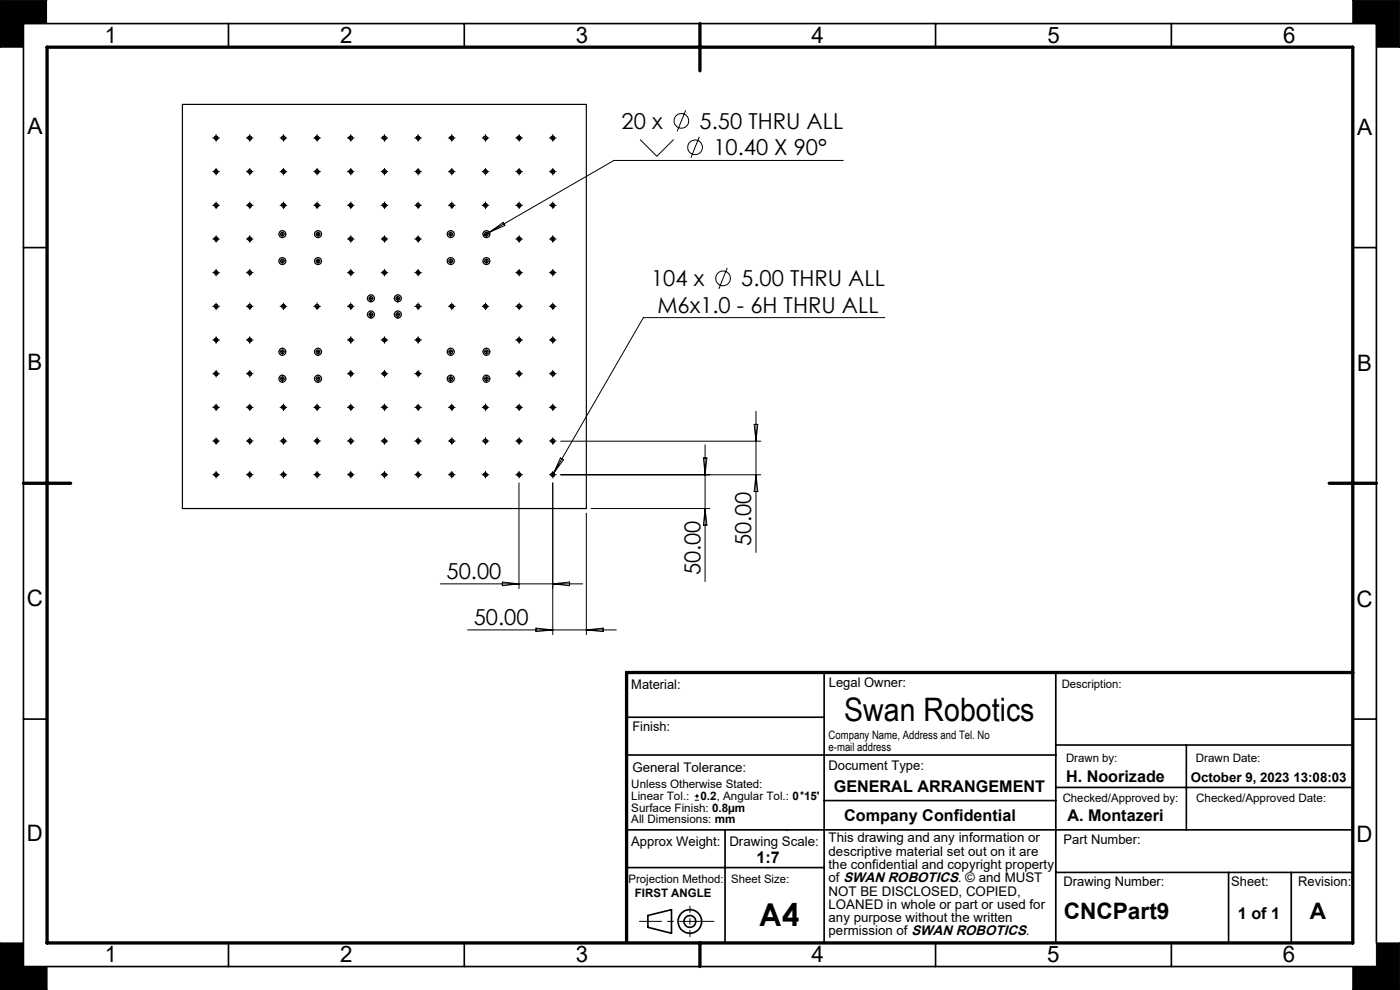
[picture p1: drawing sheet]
<svg xmlns="http://www.w3.org/2000/svg" width="297mm" height="210mm" viewBox="0 0 297 210" stroke-linecap="round" stroke-linejoin="round" font-family="sans-serif">
<g fill="none" stroke="#000" stroke-width=".25">
<path d="M38.7 22.1h85.7v85.8h-85.7z"/>
<circle cx="45.8" cy="36.4" r=".35"/>
<circle cx="45.8" cy="29.3" r=".35"/>
<circle cx="53" cy="36.4" r=".36"/>
<circle cx="53" cy="29.3" r=".36"/>
<circle cx="60.1" cy="36.4" r=".35"/>
<circle cx="60.1" cy="29.3" r=".35"/>
<circle cx="67.3" cy="36.4" r=".36"/>
<circle cx="67.3" cy="29.3" r=".36"/>
<circle cx="74.4" cy="36.4" r=".35"/>
<circle cx="74.4" cy="29.3" r=".35"/>
<circle cx="81.5" cy="36.4" r=".36"/>
<circle cx="81.5" cy="29.3" r=".36"/>
<circle cx="88.7" cy="36.4" r=".35"/>
<circle cx="88.7" cy="29.3" r=".35"/>
<circle cx="95.8" cy="36.4" r=".36"/>
<circle cx="95.8" cy="29.3" r=".36"/>
<circle cx="103" cy="36.4" r=".35"/>
<circle cx="103" cy="29.3" r=".35"/>
<circle cx="110.1" cy="36.4" r=".36"/>
<circle cx="110.1" cy="29.3" r=".36"/>
<circle cx="117.3" cy="36.4" r=".35"/>
<circle cx="117.3" cy="29.3" r=".35"/>
<circle cx="45.8" cy="50.7" r=".35"/>
<circle cx="45.8" cy="57.8" r=".35"/>
<circle cx="45.8" cy="43.6" r=".35"/>
<circle cx="53" cy="50.7" r=".36"/>
<circle cx="53" cy="57.8" r=".36"/>
<circle cx="53" cy="43.6" r=".36"/>
<circle cx="59.9" cy="55.4" r=".74"/>
<circle cx="59.9" cy="49.7" r=".74"/>
<circle cx="59.9" cy="49.7" r=".4"/>
<circle cx="59.9" cy="55.4" r=".4"/>
<circle cx="60.1" cy="43.6" r=".35"/>
<circle cx="67.3" cy="43.6" r=".36"/>
<circle cx="67.5" cy="49.7" r=".39"/>
<circle cx="67.5" cy="55.4" r=".39"/>
<circle cx="67.5" cy="55.4" r=".75"/>
<circle cx="67.5" cy="49.7" r=".75"/>
<circle cx="74.4" cy="50.7" r=".35"/>
<circle cx="74.4" cy="57.8" r=".35"/>
<circle cx="74.4" cy="43.6" r=".35"/>
<circle cx="81.5" cy="50.7" r=".36"/>
<circle cx="81.5" cy="57.8" r=".36"/>
<circle cx="81.5" cy="43.6" r=".36"/>
<circle cx="88.7" cy="50.7" r=".35"/>
<circle cx="88.7" cy="57.8" r=".35"/>
<circle cx="88.7" cy="43.6" r=".35"/>
<circle cx="95.6" cy="49.7" r=".4"/>
<circle cx="95.6" cy="55.4" r=".4"/>
<circle cx="95.6" cy="55.4" r=".75"/>
<circle cx="95.6" cy="49.7" r=".75"/>
<circle cx="95.8" cy="43.6" r=".36"/>
<circle cx="103" cy="43.6" r=".35"/>
<circle cx="103.2" cy="49.7" r=".74"/>
<circle cx="103.2" cy="55.4" r=".74"/>
<circle cx="103.2" cy="49.7" r=".4"/>
<circle cx="103.2" cy="55.4" r=".4"/>
<circle cx="110.1" cy="50.7" r=".36"/>
<circle cx="110.1" cy="57.8" r=".36"/>
<circle cx="110.1" cy="43.6" r=".36"/>
<circle cx="117.3" cy="50.7" r=".35"/>
<circle cx="117.3" cy="57.8" r=".35"/>
<circle cx="117.3" cy="43.6" r=".35"/>
<circle cx="45.8" cy="79.3" r=".35"/>
<circle cx="45.8" cy="72.1" r=".35"/>
<circle cx="45.8" cy="65" r=".35"/>
<circle cx="53" cy="79.3" r=".36"/>
<circle cx="53" cy="72.1" r=".36"/>
<circle cx="53" cy="65" r=".36"/>
<circle cx="59.9" cy="74.6" r=".74"/>
<circle cx="59.9" cy="74.6" r=".4"/>
<circle cx="60.1" cy="65" r=".35"/>
<circle cx="67.3" cy="65" r=".36"/>
<circle cx="67.5" cy="74.6" r=".75"/>
<circle cx="67.5" cy="74.6" r=".39"/>
<circle cx="74.4" cy="79.3" r=".35"/>
<circle cx="74.4" cy="72.1" r=".35"/>
<circle cx="74.4" cy="65" r=".35"/>
<circle cx="78.7" cy="63.3" r=".39"/>
<circle cx="78.7" cy="63.3" r=".74"/>
<circle cx="78.7" cy="66.7" r=".74"/>
<circle cx="78.7" cy="66.7" r=".38"/>
<circle cx="81.5" cy="79.3" r=".36"/>
<circle cx="81.5" cy="72.1" r=".36"/>
<circle cx="84.4" cy="63.3" r=".39"/>
<circle cx="84.4" cy="63.3" r=".74"/>
<circle cx="84.4" cy="66.7" r=".74"/>
<circle cx="84.4" cy="66.7" r=".38"/>
<circle cx="88.7" cy="79.3" r=".35"/>
<circle cx="88.7" cy="72.1" r=".35"/>
<circle cx="88.7" cy="65" r=".35"/>
<circle cx="95.6" cy="74.6" r=".4"/>
<circle cx="95.6" cy="74.6" r=".75"/>
<circle cx="95.8" cy="65" r=".36"/>
<circle cx="103" cy="65" r=".35"/>
<circle cx="103.2" cy="74.6" r=".74"/>
<circle cx="103.2" cy="74.6" r=".4"/>
<circle cx="110.1" cy="79.3" r=".36"/>
<circle cx="110.1" cy="72.1" r=".36"/>
<circle cx="110.1" cy="65" r=".36"/>
<circle cx="117.3" cy="79.3" r=".35"/>
<circle cx="117.3" cy="72.1" r=".35"/>
<circle cx="117.3" cy="65" r=".35"/>
<circle cx="45.8" cy="93.6" r=".36"/>
<circle cx="45.8" cy="86.4" r=".35"/>
<circle cx="53" cy="93.6" r=".37"/>
<circle cx="53" cy="86.4" r=".36"/>
<circle cx="59.9" cy="80.3" r=".73"/>
<circle cx="59.9" cy="80.3" r=".4"/>
<circle cx="60.1" cy="93.6" r=".36"/>
<circle cx="60.1" cy="86.4" r=".35"/>
<circle cx="67.2" cy="93.6" r=".37"/>
<circle cx="67.3" cy="86.4" r=".36"/>
<circle cx="67.5" cy="80.3" r=".74"/>
<circle cx="67.5" cy="80.4" r=".39"/>
<circle cx="74.4" cy="93.6" r=".36"/>
<circle cx="74.4" cy="86.4" r=".35"/>
<circle cx="81.5" cy="93.6" r=".37"/>
<circle cx="81.5" cy="86.4" r=".36"/>
<circle cx="88.7" cy="93.6" r=".36"/>
<circle cx="88.7" cy="86.4" r=".35"/>
<circle cx="95.6" cy="80.3" r=".4"/>
<circle cx="95.6" cy="80.3" r=".74"/>
<circle cx="95.8" cy="93.6" r=".37"/>
<circle cx="95.8" cy="86.4" r=".36"/>
<circle cx="103" cy="93.6" r=".36"/>
<circle cx="103" cy="86.4" r=".35"/>
<circle cx="103.2" cy="80.3" r=".73"/>
<circle cx="103.2" cy="80.3" r=".4"/>
<circle cx="110.1" cy="93.6" r=".37"/>
<circle cx="110.1" cy="86.4" r=".36"/>
<circle cx="117.2" cy="93.6" r=".36"/>
<circle cx="117.3" cy="86.4" r=".35"/>
<circle cx="45.8" cy="100.7" r=".35"/>
<circle cx="53" cy="100.7" r=".36"/>
<circle cx="60.1" cy="100.7" r=".35"/>
<circle cx="67.3" cy="100.7" r=".36"/>
<circle cx="74.4" cy="100.7" r=".35"/>
<circle cx="81.5" cy="100.7" r=".36"/>
<circle cx="88.7" cy="100.7" r=".35"/>
<circle cx="95.8" cy="100.7" r=".36"/>
<circle cx="103" cy="100.7" r=".35"/>
<circle cx="110.1" cy="100.7" r=".36"/>
<circle cx="117.3" cy="100.7" r=".35"/>
</g>
<g fill="none" stroke="#000" stroke-width=".35">
<path d="M48.5 5v5M98.5 5v5M198.5 5v5M248.5 5v5M5 52.5h5M287 52.5h5M5 152.5h5M132.9 152.1h41.9M174.8 142.7v57.3M224 142.7v57M224 158h63M251.7 158v18"/>
<path d="M287 152.5h5M132.9 160.2h91.1M132.9 176h154.1M153.8 176v24M174.8 169.8h49.2M224 167h63M132.9 184h41.9M137.4 194.2l5.1-1.2v5l-5.1-1.3zM224 185.1h63M260.6 185.1v14.9M273.9 185.1v14.9M48.5 200v5"/>
<path d="M98.5 200v5M198.5 200v5M248.5 200v5M292 200v-195h-287v200h287"/>
<circle cx="146.3" cy="195.5" r="2.5"/>
<circle cx="146.4" cy="195.5" r="1.23"/>
</g>
<path d="M151.5 195.4h-15.9" fill="none" stroke="#000" stroke-width=".21" stroke-dasharray="15.2 1.3 1.3 1.3" stroke-dashoffset="7.9"/>
<path d="M146.4 192.2v6.5" fill="none" stroke="#000" stroke-width=".21" stroke-dasharray="15.2 1.3 1.3 1.3" stroke-dashoffset="13.9"/>
<g fill="none" stroke="#000" stroke-width=".21">
<path d="M10 0h-10v10h5v-5h5M287 0h10v10h-5v-5h-5zM45.4 36.5a.44 .44 0 0 1 .4-.5 .44 .44 0 0 1 .5 .5 .44 .44 0 0 1-.6 .4M45.4 29.4a.43 .43 0 0 1 .4-.6 .43 .43 0 0 1 .5 .5 .43 .43 0 0 1-.6 .4M45.5 36.4h.7M45.5 29.3h.7M45.8 28.9v.7M45.8 36.1v.7M52.6 36.5a.43 .43 0 0 1 .4-.5 .43 .43 0 0 1 .4 .5 .43 .43 0 0 1-.6 .4M52.6 29.4a.42 .42 0 0 1 .4-.5 .42 .42 0 0 1 .4 .5 .42 .42 0 0 1-.6 .3M52.6 36.4h.7M52.6 29.3h.7"/>
<path d="M53 28.9v.7M53 36.1v.7M59.7 36.5a.44 .44 0 0 1 .4-.5 .44 .44 0 0 1 .5 .5 .44 .44 0 0 1-.6 .4M59.7 29.4a.43 .43 0 0 1 .4-.6 .43 .43 0 0 1 .4 .5 .43 .43 0 0 1-.5 .4M59.8 36.4h.7M59.8 29.3h.7M60.1 28.9v.7M60.1 36.1v.7M66.9 36.5a.43 .43 0 0 1 .4-.5 .43 .43 0 0 1 .4 .5 .43 .43 0 0 1-.6 .4M66.9 29.4a.42 .42 0 0 1 .4-.5 .42 .42 0 0 1 .4 .5 .42 .42 0 0 1-.6 .3M66.9 36.4h.7M66.9 29.3h.7"/>
<path d="M67.2 28.9v.7M67.2 36.1v.7M74 36.5a.44 .44 0 0 1 .4-.5 .44 .44 0 0 1 .4 .5 .44 .44 0 0 1-.5 .4M74 29.4a.43 .43 0 0 1 .4-.6 .43 .43 0 0 1 .4 .5 .43 .43 0 0 1-.5 .4M74 36.4h.8M74 29.3h.8M74.4 28.9v.7M74.4 36.1v.7M81.1 36.5a.43 .43 0 0 1 .4-.5 .43 .43 0 0 1 .5 .5 .43 .43 0 0 1-.6 .4M81.1 29.4a.42 .42 0 0 1 .4-.5 .42 .42 0 0 1 .5 .5 .42 .42 0 0 1-.6 .3M81.2 36.4h.7M81.2 29.3h.7"/>
<path d="M81.5 28.9v.7M81.5 36.1v.7M88.3 36.5a.43 .43 0 0 1 .3-.5 .43 .43 0 0 1 .5 .5 .43 .43 0 0 1-.5 .4M88.3 29.4a.42 .42 0 0 1 .3-.5 .42 .42 0 0 1 .5 .4 .42 .42 0 0 1-.5 .4M88.3 36.4h.7M88.3 29.3h.7M88.7 28.9v.7M88.7 36.1v.7M95.4 36.5a.43 .43 0 0 1 .4-.5 .43 .43 0 0 1 .5 .5 .43 .43 0 0 1-.6 .4M95.4 29.4a.42 .42 0 0 1 .4-.5 .42 .42 0 0 1 .5 .5 .42 .42 0 0 1-.6 .3M95.5 36.4h.7M95.5 29.3h.7"/>
<path d="M95.8 28.9v.7M95.8 36.1v.7M102.6 36.5a.43 .43 0 0 1 .3-.5 .43 .43 0 0 1 .5 .5 .43 .43 0 0 1-.5 .4M102.6 29.4a.42 .42 0 0 1 .3-.5 .42 .42 0 0 1 .5 .4 .42 .42 0 0 1-.5 .4M102.6 36.4h.7M102.6 29.3h.7M103 28.9v.7M103 36.1v.7M109.7 36.5a.43 .43 0 0 1 .4-.5 .43 .43 0 0 1 .5 .5 .43 .43 0 0 1-.6 .4M109.7 29.4a.42 .42 0 0 1 .4-.5 .42 .42 0 0 1 .4 .5 .42 .42 0 0 1-.5 .3M109.7 36.4h.8M109.7 29.3h.8"/>
<path d="M110.1 28.9v.7M110.1 36.1v.7M116.8 36.5a.43 .43 0 0 1 .4-.5 .43 .43 0 0 1 .5 .5 .43 .43 0 0 1-.5 .4M116.8 29.4a.42 .42 0 0 1 .4-.5 .42 .42 0 0 1 .5 .4 .42 .42 0 0 1-.5 .4M116.9 36.4h.7M116.9 29.3h.7M117.3 28.9v.7M117.3 36.1v.7M135.8 29.6l3.5 3.6 3.6-3.6M145.5 23.4l-1.8 4.5M148.3 29l-1.7 4.5M178.9 34h-48.7l-26.4 15.3"/>
<path d="M45.4 58a.43 .43 0 0 1 .4-.6 .43 .43 0 0 1 .5 .5 .43 .43 0 0 1-.6 .4M45.4 50.8a.44 .44 0 0 1 .4-.5 .44 .44 0 0 1 .5 .5 .44 .44 0 0 1-.6 .3M45.4 43.7a.43 .43 0 0 1 .4-.6 .43 .43 0 0 1 .5 .5 .43 .43 0 0 1-.6 .4M45.5 57.8h.7M45.5 50.7h.7M45.5 43.6h.7M45.8 43.2v.7M45.8 50.4v.7M45.8 57.5v.7M52.6 58a.42 .42 0 0 1 .4-.6 .42 .42 0 0 1 .4 .5 .42 .42 0 0 1-.6 .4M52.6 50.8a.43 .43 0 0 1 .4-.5 .43 .43 0 0 1 .4 .5 .43 .43 0 0 1-.6 .3M52.6 43.7a.42 .42 0 0 1 .4-.5 .42 .42 0 0 1 .4 .4 .42 .42 0 0 1-.6 .4"/>
<path d="M52.6 57.8h.7M52.6 50.7h.7M52.6 43.6h.7M53 43.2v.7M53 50.4v.7M53 57.5v.7M59.5 49.7h.8M59.5 55.4h.8M59.7 43.7a.43 .43 0 0 1 .4-.6 .43 .43 0 0 1 .4 .5 .43 .43 0 0 1-.5 .4M59.8 43.6h.7M59.9 49.3v.7M59.9 55v.7"/>
<path d="M60.1 43.2v.7M66.9 43.7a.42 .42 0 0 1 .4-.5 .42 .42 0 0 1 .4 .4 .42 .42 0 0 1-.6 .4M66.9 43.6h.7M67.1 49.7h.7M67.1 55.4h.7M67.2 43.2v.7M67.5 49.3v.7M67.5 55v.7M74 58a.43 .43 0 0 1 .4-.6 .43 .43 0 0 1 .4 .5 .43 .43 0 0 1-.5 .4M74 50.8a.44 .44 0 0 1 .4-.5 .44 .44 0 0 1 .4 .5 .44 .44 0 0 1-.5 .3M74 43.7a.43 .43 0 0 1 .4-.6 .43 .43 0 0 1 .4 .5 .43 .43 0 0 1-.5 .4M74 57.8h.8"/>
<path d="M74 50.7h.8M74 43.6h.8M74.4 43.2v.7M74.4 50.4v.7M74.4 57.5v.7M81.1 58a.42 .42 0 0 1 .4-.6 .42 .42 0 0 1 .5 .5 .42 .42 0 0 1-.6 .4M81.1 50.8a.43 .43 0 0 1 .4-.5 .43 .43 0 0 1 .5 .5 .43 .43 0 0 1-.6 .3M81.1 43.7a.42 .42 0 0 1 .4-.5 .42 .42 0 0 1 .5 .4 .42 .42 0 0 1-.6 .4M81.2 57.8h.7M81.2 50.7h.7M81.2 43.6h.7M81.5 43.2v.7"/>
<path d="M81.5 50.4v.7M81.5 57.5v.7M88.3 58a.42 .42 0 0 1 .3-.6 .42 .42 0 0 1 .5 .5 .42 .42 0 0 1-.5 .4M88.3 50.8a.43 .43 0 0 1 .3-.5 .43 .43 0 0 1 .5 .5 .43 .43 0 0 1-.5 .3M88.3 43.7a.42 .42 0 0 1 .3-.5 .42 .42 0 0 1 .5 .4 .42 .42 0 0 1-.5 .4M88.3 57.8h.7M88.3 50.7h.7M88.3 43.6h.7M88.7 43.2v.7M88.7 50.4v.7M88.7 57.5v.7M95.2 49.7h.8"/>
<path d="M95.2 55.4h.8M95.4 43.7a.42 .42 0 0 1 .4-.5 .42 .42 0 0 1 .5 .4 .42 .42 0 0 1-.6 .4M95.5 43.6h.7M95.6 49.3v.7M95.6 55v.7M95.8 43.2v.7M102.6 43.7a.42 .42 0 0 1 .3-.5 .42 .42 0 0 1 .5 .4 .42 .42 0 0 1-.5 .4M102.6 43.6h.7M102.8 49.7h.7M102.8 55.4h.7M103 43.2v.7M103.2 49.3v.7"/>
<path d="M103.2 55v.7M103.8 49.3l-1.2 .8M103.8 49.3l2.9-2.1 .4 .6zM109.7 58a.42 .42 0 0 1 .4-.6 .42 .42 0 0 1 .4 .5 .42 .42 0 0 1-.5 .4M109.7 50.8a.43 .43 0 0 1 .4-.5 .43 .43 0 0 1 .5 .5 .43 .43 0 0 1-.6 .3M109.7 43.7a.42 .42 0 0 1 .4-.5 .42 .42 0 0 1 .4 .4 .42 .42 0 0 1-.5 .4M109.7 57.8h.8M109.7 50.7h.8M109.7 43.6h.8M110.1 43.2v.7M110.1 50.4v.7M110.1 57.5v.7"/>
<path d="M116.8 58a.42 .42 0 0 1 .4-.6 .42 .42 0 0 1 .5 .5 .42 .42 0 0 1-.5 .4M116.8 50.8a.43 .43 0 0 1 .4-.5 .43 .43 0 0 1 .5 .5 .43 .43 0 0 1-.5 .3M116.8 43.7a.42 .42 0 0 1 .4-.5 .42 .42 0 0 1 .5 .4 .42 .42 0 0 1-.5 .4M116.9 57.8h.7M116.9 50.7h.7M116.9 43.6h.7M117.3 43.2v.7M117.3 50.4v.7M117.3 57.5v.7M154.3 56.8l-1.8 4.5M45.4 79.4a.43 .43 0 0 1 .3-.6 .43 .43 0 0 1 .5 .5 .43 .43 0 0 1-.5 .4M45.4 72.2a.43 .43 0 0 1 .4-.5 .43 .43 0 0 1 .5 .5 .43 .43 0 0 1-.6 .4"/>
<path d="M45.4 65.1a.43 .43 0 0 1 .3-.6 .43 .43 0 0 1 .5 .5 .43 .43 0 0 1-.5 .4M45.5 79.3h.7M45.5 72.1h.7M45.5 65h.7M45.8 64.7v.7M45.8 71.8v.7M45.8 78.9v.7M52.6 79.4a.42 .42 0 0 1 .3-.5 .42 .42 0 0 1 .5 .4 .42 .42 0 0 1-.6 .4M52.6 72.2a.42 .42 0 0 1 .4-.5 .42 .42 0 0 1 .4 .5 .42 .42 0 0 1-.6 .4M52.6 65.1a.42 .42 0 0 1 .3-.5 .42 .42 0 0 1 .5 .4 .42 .42 0 0 1-.6 .4M52.6 79.3h.7M52.6 72.1h.7"/>
<path d="M52.6 65h.7M53 64.7v.7M53 71.8v.7M53 78.9v.7M59.5 74.6h.8M59.7 65.1a.43 .43 0 0 1 .3-.6 .43 .43 0 0 1 .5 .5 .43 .43 0 0 1-.5 .4M59.8 65h.7M59.9 74.3v.7M59.9 80v.7M60.1 64.7v.7M66.9 65.1a.42 .42 0 0 1 .3-.5 .42 .42 0 0 1 .5 .4 .42 .42 0 0 1-.6 .4M66.9 65h.7"/>
<path d="M67.1 74.6h.7M67.2 64.7v.7M67.5 74.3v.7M67.5 80v.7M74 72.2a.43 .43 0 0 1 .4-.5 .43 .43 0 0 1 .4 .5 .43 .43 0 0 1-.5 .4M74 65.1a.43 .43 0 0 1 .3-.6 .43 .43 0 0 1 .5 .5 .43 .43 0 0 1-.5 .4M74 79.4a.43 .43 0 0 1 .3-.6 .43 .43 0 0 1 .5 .5 .43 .43 0 0 1-.5 .4M74 79.3h.8M74 72.1h.8M74 65h.8M74.4 64.7v.7M74.4 71.8v.7"/>
<path d="M74.4 78.9v.7M78.3 63.3h.8M78.3 66.7h.8M78.7 62.9v.7M78.7 66.3v.8M81.1 72.2a.42 .42 0 0 1 .4-.5 .42 .42 0 0 1 .5 .5 .42 .42 0 0 1-.6 .4M81.1 79.4a.42 .42 0 0 1 .4-.5 .42 .42 0 0 1 .5 .4 .42 .42 0 0 1-.6 .4M81.2 79.3h.7M81.2 72.1h.7M81.5 71.8v.7M81.5 78.9v.7M84 63.3h.8"/>
<path d="M84 66.7h.8M84.4 62.9v.7M84.4 66.3v.8M88.3 79.4a.42 .42 0 0 1 .3-.5 .42 .42 0 0 1 .5 .4 .42 .42 0 0 1-.5 .4M88.3 72.2a.42 .42 0 0 1 .3-.5 .42 .42 0 0 1 .5 .5 .42 .42 0 0 1-.5 .4M88.3 65.1a.42 .42 0 0 1 .3-.5 .42 .42 0 0 1 .5 .4 .42 .42 0 0 1-.5 .4M88.3 79.3h.7M88.3 72.1h.7M88.3 65h.7M88.7 64.7v.7M88.7 71.8v.7M88.7 78.9v.7"/>
<path d="M95.2 74.6h.8M95.4 65.1a.42 .42 0 0 1 .4-.5 .42 .42 0 0 1 .5 .4 .42 .42 0 0 1-.6 .4M95.5 65h.7M95.6 74.3v.7M95.6 80v.7M95.8 64.7v.7M102.6 65.1a.42 .42 0 0 1 .3-.5 .42 .42 0 0 1 .5 .4 .42 .42 0 0 1-.5 .4M102.6 65h.7M102.8 74.6h.7M103 64.7v.7M103.2 74.3v.7M103.2 80v.7"/>
<path d="M109.7 79.4a.42 .42 0 0 1 .4-.5 .42 .42 0 0 1 .4 .4 .42 .42 0 0 1-.5 .4M109.7 72.2a.42 .42 0 0 1 .4-.5 .42 .42 0 0 1 .4 .5 .42 .42 0 0 1-.5 .4M109.7 65.1a.42 .42 0 0 1 .4-.5 .42 .42 0 0 1 .4 .4 .42 .42 0 0 1-.5 .4M109.7 79.3h.8M109.7 72.1h.8M109.7 65h.8M110.1 64.7v.7M110.1 71.8v.7M110.1 78.9v.7M116.8 79.4a.42 .42 0 0 1 .4-.5 .42 .42 0 0 1 .5 .4 .42 .42 0 0 1-.5 .4M116.8 72.2a.42 .42 0 0 1 .4-.5 .42 .42 0 0 1 .5 .5 .42 .42 0 0 1-.5 .4M116.8 65.1a.42 .42 0 0 1 .4-.5 .42 .42 0 0 1 .5 .4 .42 .42 0 0 1-.5 .4"/>
<path d="M116.9 79.3h.7M116.9 72.1h.7M116.9 65h.7M117.3 64.7v.7M117.3 71.8v.7M117.3 78.9v.7M187.7 67.4h-51.2l-19.1 33M45.4 93.7a.43 .43 0 0 1 .3-.6 .43 .43 0 0 1 .5 .5 .43 .43 0 0 1-.5 .4M45.4 86.5a.43 .43 0 0 1 .4-.5 .43 .43 0 0 1 .5 .5 .43 .43 0 0 1-.6 .3M45.5 93.6h.7M45.5 86.4h.7M45.8 86.1v.7"/>
<path d="M45.8 93.2v.7M52.6 93.7a.42 .42 0 0 1 .3-.6 .42 .42 0 0 1 .5 .5 .42 .42 0 0 1-.6 .4M52.6 86.5a.42 .42 0 0 1 .4-.5 .42 .42 0 0 1 .4 .5 .42 .42 0 0 1-.6 .3M52.6 93.6h.7M52.6 86.4h.7M53 86.1v.7M53 93.2v.7M59.5 80.3h.8M59.7 93.7a.43 .43 0 0 1 .3-.6 .43 .43 0 0 1 .5 .5 .43 .43 0 0 1-.5 .4M59.7 86.5a.43 .43 0 0 1 .4-.5 .43 .43 0 0 1 .4 .5 .43 .43 0 0 1-.5 .3M59.8 93.6h.7M59.8 86.4h.7"/>
<path d="M60.1 86.1v.7M60.1 93.2v.7M66.9 93.7a.42 .42 0 0 1 .3-.6 .42 .42 0 0 1 .5 .5 .42 .42 0 0 1-.6 .4M66.9 86.5a.42 .42 0 0 1 .4-.5 .42 .42 0 0 1 .4 .5 .42 .42 0 0 1-.6 .3M66.9 93.6h.7M66.9 86.4h.7M67.1 80.3h.7M67.2 86.1v.7M67.2 93.2v.7M74 93.7a.43 .43 0 0 1 .3-.6 .43 .43 0 0 1 .5 .5 .43 .43 0 0 1-.5 .4M74 86.5a.43 .43 0 0 1 .4-.5 .43 .43 0 0 1 .4 .5 .43 .43 0 0 1-.5 .3M74 93.6h.8"/>
<path d="M74 86.4h.8M74.4 86.1v.7M74.4 93.2v.7M81.1 93.7a.42 .42 0 0 1 .4-.6 .42 .42 0 0 1 .5 .5 .42 .42 0 0 1-.6 .4M81.1 86.5a.42 .42 0 0 1 .4-.5 .42 .42 0 0 1 .5 .5 .42 .42 0 0 1-.6 .3M81.2 93.6h.7M81.2 86.4h.7M81.5 86.1v.7M81.5 93.2v.7M88.3 93.7a.42 .42 0 0 1 .3-.6 .42 .42 0 0 1 .5 .5 .42 .42 0 0 1-.5 .4M88.3 86.5a.42 .42 0 0 1 .3-.5 .42 .42 0 0 1 .5 .5 .42 .42 0 0 1-.5 .3M88.3 93.6h.7"/>
<path d="M88.3 86.4h.7M88.7 86.1v.7M88.7 93.2v.7M95.2 80.3h.8M95.4 93.7a.42 .42 0 0 1 .4-.6 .42 .42 0 0 1 .5 .5 .42 .42 0 0 1-.6 .4M95.4 86.5a.42 .42 0 0 1 .4-.5 .42 .42 0 0 1 .5 .5 .42 .42 0 0 1-.6 .3M95.5 93.6h.7M95.5 86.4h.7M95.8 86.1v.7M95.8 93.2v.7M102.6 93.7a.42 .42 0 0 1 .3-.6 .42 .42 0 0 1 .5 .5 .42 .42 0 0 1-.5 .4M102.6 86.5a.42 .42 0 0 1 .3-.5 .42 .42 0 0 1 .5 .5 .42 .42 0 0 1-.5 .3"/>
<path d="M102.6 93.6h.7M102.6 86.4h.7M102.8 80.3h.7M103 86.1v.7M103 93.2v.7M109.7 93.7a.42 .42 0 0 1 .4-.6 .42 .42 0 0 1 .4 .5 .42 .42 0 0 1-.5 .4M109.7 86.5a.42 .42 0 0 1 .4-.5 .42 .42 0 0 1 .4 .5 .42 .42 0 0 1-.5 .3M109.7 93.6h.8M109.7 86.4h.8M110.1 86.1v.7M110.1 93.2v.7M116.8 93.7a.42 .42 0 0 1 .4-.6 .42 .42 0 0 1 .5 .5 .42 .42 0 0 1-.5 .4"/>
<path d="M116.8 86.5a.42 .42 0 0 1 .4-.5 .42 .42 0 0 1 .5 .5 .42 .42 0 0 1-.5 .3M116.9 93.6h.7M116.9 86.4h.7M117.3 86.1v.7M117.3 93.2v.7M118.9 97.1l.7 .4-2.2 2.9zM119 93.6h42.4M149.2 97.1h.8l-.4 3.6zM149.6 94.4v29M160 90h.8l-.4 3.6zM160.4 87.2v30M45.4 100.8a.44 .44 0 0 1 .4-.5 .44 .44 0 0 1 .5 .4 .44 .44 0 0 1-.6 .4"/>
<path d="M45.5 100.7h.7M45.8 100.4v.7M52.6 100.8a.43 .43 0 0 1 .4-.5 .43 .43 0 0 1 .4 .5 .43 .43 0 0 1-.6 .3M52.6 100.7h.7M53 100.4v.7M59.7 100.8a.44 .44 0 0 1 .4-.5 .44 .44 0 0 1 .5 .4 .44 .44 0 0 1-.6 .4M59.8 100.7h.7M60.1 100.4v.7M66.9 100.8a.43 .43 0 0 1 .4-.5 .43 .43 0 0 1 .4 .5 .43 .43 0 0 1-.6 .3M66.9 100.7h.7M67.2 100.4v.7M74 100.8a.44 .44 0 0 1 .4-.5 .44 .44 0 0 1 .4 .4 .44 .44 0 0 1-.5 .4"/>
<path d="M74 100.7h.8M74.4 100.4v.7M81.1 100.8a.43 .43 0 0 1 .4-.5 .43 .43 0 0 1 .5 .5 .43 .43 0 0 1-.6 .3M81.2 100.7h.7M81.5 100.4v.7M88.3 100.8a.43 .43 0 0 1 .3-.5 .43 .43 0 0 1 .5 .4 .43 .43 0 0 1-.5 .4M88.3 100.7h.7M88.7 100.4v.7M95.4 100.8a.43 .43 0 0 1 .4-.5 .43 .43 0 0 1 .5 .5 .43 .43 0 0 1-.6 .3M95.5 100.7h.7M95.8 100.4v.7M102.6 100.8a.43 .43 0 0 1 .3-.5 .43 .43 0 0 1 .5 .4 .43 .43 0 0 1-.5 .4"/>
<path d="M102.6 100.7h.7M103 100.4v.7M109.7 100.8a.43 .43 0 0 1 .4-.5 .43 .43 0 0 1 .5 .5 .43 .43 0 0 1-.6 .3M109.7 100.7h.8M110.1 102.4v22.4M110.1 100.4v.7M116.8 100.8a.43 .43 0 0 1 .4-.5 .43 .43 0 0 1 .5 .4 .43 .43 0 0 1-.5 .4M116.9 100.7h.7M117.3 102.4v32.2M117.3 100.4v.7M117.4 100.4l-.3 .6M119 100.7h42.4"/>
<path d="M124.4 108.9v25.7M125.4 107.9h25.2M149.6 107.9l.4 3.5h-.8zM160.4 100.7l.4 3.6h-.8zM93.4 123.9h30.2M99.2 133.6h31.5M106.6 123.5l3.5 .4-3.5 .3zM113.7 133.2l3.6 .4-3.6 .4zM117.3 123.9l3.5-.4v.7zM124.4 133.6l3.6-.4v.8zM147.4 169.7h.9M147.4 168.9h.9"/>
<path d="M147.8 168.4v.9M0 200h5v5h5v5h-10zM287 205h5v-5h5v10h-10z"/>
<circle cx="144.6" cy="25.6" r="1.56"/>
<circle cx="147.4" cy="31.3" r="1.56"/>
<circle cx="153.4" cy="59" r="1.55"/>
<circle cx="170.1" cy="168.2" r=".22"/>
</g>
<path d="M10 10h277v190h-277zM148.5 5v10M5 102.5h10M282 102.5h10M287 142.7h-154.1v57M148.5 200v5" fill="none" stroke="#000" stroke-width=".7"/>
<path d="M0 0v10h5v-5h5v-5zM0 200v10h10v-5h-5v-5zM292 200v5h-5v5h10v-10zM287 0v5h5v5h5v-10z" fill-rule="evenodd" fill="#000"/>
<g fill="none" stroke="#000" stroke-width=".21" stroke-dasharray="15.2 1.3 1.3 1.3">
<path d="M45.5 36.4h-.4M45.5 29.3h-.4M45.8 36.1v-.4M45.8 36.8v.3M45.8 28.9v-.3M45.8 29.6v.4M46.2 36.4h.4M46.2 29.3h.4M52.6 36.4h-.3M52.6 29.3h-.3M53 36.1v-.4M53 36.8v.3"/>
<path d="M53 28.9v-.3M53 29.6v.4M53.3 36.4h.4M53.3 29.3h.4M59.8 36.4h-.4M59.8 29.3h-.4M60.1 36.1v-.4M60.1 36.8v.3M60.1 28.9v-.3M60.1 29.6v.4M60.5 36.4h.3M60.5 29.3h.3"/>
<path d="M66.9 36.4h-.3M66.9 29.3h-.3M67.3 36.1v-.4M67.3 36.8v.3M67.3 28.9v-.3M67.3 29.6v.4M67.6 36.4h.4M67.6 29.3h.4M74.1 36.4h-.4M74.1 29.3h-.4M74.4 36.1v-.4M74.4 36.8v.3"/>
<path d="M74.4 28.9v-.3M74.4 29.6v.4M74.8 36.4h.3M74.8 29.3h.3M81.2 36.4h-.4M81.2 29.3h-.4M81.6 36.1v-.4M81.6 36.8v.3M81.6 28.9v-.3M81.6 29.6v.4M81.9 36.4h.4M81.9 29.3h.4"/>
<path d="M88.3 36.4h-.3M88.3 29.3h-.3M88.7 36.1v-.4M88.7 36.8v.3M88.7 28.9v-.3M88.7 29.6v.4M89.1 36.4h.3M89.1 29.3h.3M95.5 36.4h-.4M95.5 29.3h-.4M95.8 36.1v-.4M95.8 36.8v.3"/>
<path d="M95.8 28.9v-.3M95.8 29.6v.4M96.2 36.4h.4M96.2 29.3h.4M102.6 36.4h-.3M102.6 29.3h-.3M103 36.1v-.4M103 36.8v.3M103 28.9v-.3M103 29.6v.4M103.3 36.4h.4M103.3 29.3h.4"/>
<path d="M109.8 36.4h-.4M109.8 29.3h-.4M110.1 36.1v-.4M110.1 36.8v.3M110.1 28.9v-.3M110.1 29.6v.4M110.5 36.4h.3M110.5 29.3h.3M116.9 36.4h-.3M116.9 29.3h-.3M117.3 36.1v-.4M117.3 36.8v.3"/>
<path d="M117.3 28.9v-.3M117.3 29.6v.4M117.6 36.4h.4M117.6 29.3h.4M45.5 57.8h-.4M45.5 50.7h-.4M45.5 43.6h-.4M45.8 57.5v-.4M45.8 58.2v.4M45.8 50.3v-.3M45.8 51.1v.3M45.8 43.2v-.4"/>
<path d="M45.8 43.9v.4M46.2 57.8h.4M46.2 50.7h.4M46.2 43.6h.4M52.6 57.8h-.3M52.6 50.7h-.3M52.6 43.6h-.3M53 57.5v-.4M53 58.2v.4M53 50.3v-.3M53 51.1v.3M53 43.2v-.4"/>
<path d="M53 43.9v.4M53.3 57.8h.4M53.3 50.7h.4M53.3 43.6h.4M59.2 49.6h.1M59.2 55.4h.1M59.8 43.6h-.4M59.9 48.9h.1M59.9 50.4h.1M59.9 54.6h.1M59.9 56.1h.1M60.1 43.2v-.4"/>
<path d="M60.1 43.9v.4M60.5 43.6h.3M60.6 49.6h.1M60.6 55.4h.1M66.8 49.6h-.1M66.8 55.4h-.1M66.9 43.6h-.3M67.3 43.2v-.4M67.3 43.9v.4M67.5 48.9h.1M67.5 50.4h.1M67.5 54.6h.1"/>
<path d="M67.5 56.1h.1M67.6 43.6h.4M68.2 49.6h.1M68.2 55.4h.1M74.1 57.8h-.4M74.1 50.7h-.4M74.1 43.6h-.4M74.4 57.5v-.4M74.4 58.2v.4M74.4 50.3v-.3M74.4 51.1v.3M74.4 43.2v-.4"/>
<path d="M74.4 43.9v.4M74.8 57.8h.3M74.8 50.7h.3M74.8 43.6h.3M81.2 57.8h-.4M81.2 50.7h-.4M81.2 43.6h-.4M81.6 57.5v-.4M81.6 58.2v.4M81.6 50.3v-.3M81.6 51.1v.3M81.6 43.2v-.4"/>
<path d="M81.6 43.9v.4M81.9 57.8h.4M81.9 50.7h.4M81.9 43.6h.4M88.3 57.8h-.3M88.3 50.7h-.3M88.3 43.6h-.3M88.7 57.5v-.4M88.7 58.2v.4M88.7 50.3v-.3M88.7 51.1v.3M88.7 43.2v-.4"/>
<path d="M88.7 43.9v.4M89.1 57.8h.3M89.1 50.7h.3M89.1 43.6h.3M94.9 55.4h.1M94.9 49.6h.1M95.5 43.6h-.4M95.6 54.6h.1M95.6 56.1h.1M95.6 48.9h.1M95.6 50.4h.1M95.8 43.2v-.4"/>
<path d="M95.8 43.9v.4M96.2 43.6h.4M96.3 55.4h.1M96.3 49.6h.1M102.5 55.4h.1M102.5 49.6h.1M102.6 43.6h-.3M103 43.2v-.4M103 43.9v.4M103.2 54.6h.1M103.2 56.1h.1M103.2 48.9h.1"/>
<path d="M103.2 50.4h.1M103.3 43.6h.4M103.9 55.4h.1M103.9 49.6h.1M109.8 57.8h-.4M109.8 50.7h-.4M109.8 43.6h-.4M110.1 57.5v-.4M110.1 58.2v.4M110.1 50.3v-.3M110.1 51.1v.3M110.1 43.2v-.4"/>
<path d="M110.1 43.9v.4M110.5 57.8h.3M110.5 50.7h.3M110.5 43.6h.3M116.9 57.8h-.3M116.9 50.7h-.3M116.9 43.6h-.3M117.3 57.5v-.4M117.3 58.2v.4M117.3 50.3v-.3M117.3 51.1v.3M117.3 43.2v-.4"/>
<path d="M117.3 43.9v.4M117.6 57.8h.4M117.6 50.7h.4M117.6 43.6h.4M45.5 79.3h-.4M45.5 72.1h-.4M45.5 65h-.4M45.8 78.9v-.3M45.8 79.6v.4M45.8 71.8v-.4M45.8 72.5v.3M45.8 64.6v-.3"/>
<path d="M45.8 65.3v.4M46.2 79.3h.4M46.2 72.1h.4M46.2 65h.4M52.6 79.3h-.3M52.6 72.1h-.3M52.6 65h-.3M53 78.9v-.3M53 79.6v.4M53 71.8v-.4M53 72.5v.3M53 64.6v-.3"/>
<path d="M53 65.3v.4M53.3 79.3h.4M53.3 72.1h.4M53.3 65h.4M59.2 74.6h.1M59.8 65h-.4M59.9 79.6h.1M59.9 73.9h.1M59.9 75.3v.1M60.1 64.6v-.3M60.1 65.3v.4M60.5 65h.3"/>
<path d="M60.6 74.6h.1M66.8 74.6h-.1M66.9 65h-.3M67.3 64.6v-.3M67.3 65.3v.4M67.5 73.9h.1M67.5 75.3v.1M67.5 79.6h.1M67.6 65h.4M68.2 74.6h.1M74.1 79.3h-.4M74.1 72.1h-.4"/>
<path d="M74.1 65h-.4M74.4 78.9v-.3M74.4 79.6v.4M74.4 71.8v-.4M74.4 72.5v.3M74.4 64.6v-.3M74.4 65.3v.4M74.8 79.3h.3M74.8 72.1h.3M74.8 65h.3M78 63.3h.1M78 66.7h.1"/>
<path d="M78.7 62.6v-.1M78.7 64h.1M78.7 66v-.1M78.7 67.4h.1M79.4 63.3h.1M79.4 66.7h.1M81.2 72.1h-.4M81.2 79.3h-.4M81.6 71.8v-.4M81.6 72.5v.3M81.6 78.9v-.3M81.6 79.6v.4"/>
<path d="M81.9 72.1h.4M81.9 79.3h.4M83.7 63.3h.1M83.7 66.7h.1M84.4 62.6v-.1M84.4 64h.1M84.4 66v-.1M84.4 67.4h.1M85.1 63.3h.1M85.1 66.7h.1M88.3 79.3h-.3M88.3 72.1h-.3"/>
<path d="M88.3 65h-.3M88.7 78.9v-.3M88.7 79.6v.4M88.7 71.8v-.4M88.7 72.5v.3M88.7 64.6v-.3M88.7 65.3v.4M89.1 79.3h.3M89.1 72.1h.3M89.1 65h.3M94.9 74.6h.1M95.5 65h-.4"/>
<path d="M95.6 79.6h.1M95.6 73.9h.1M95.6 75.3v.1M95.8 64.6v-.3M95.8 65.3v.4M96.2 65h.4M96.3 74.6h.1M102.5 74.6h.1M102.6 65h-.3M103 64.6v-.3M103 65.3v.4M103.2 73.9h.1"/>
<path d="M103.2 75.3v.1M103.2 79.6h.1M103.3 65h.4M103.9 74.6h.1M109.8 79.3h-.4M109.8 72.1h-.4M109.8 65h-.4M110.1 78.9v-.3M110.1 79.6v.4M110.1 71.8v-.4M110.1 72.5v.3M110.1 64.6v-.3"/>
<path d="M110.1 65.3v.4M110.5 79.3h.3M110.5 72.1h.3M110.5 65h.3M116.9 79.3h-.3M116.9 72.1h-.3M116.9 65h-.3M117.3 78.9v-.3M117.3 79.6v.4M117.3 71.8v-.4M117.3 72.5v.3M117.3 64.6v-.3"/>
<path d="M117.3 65.3v.4M117.6 79.3h.4M117.6 72.1h.4M117.6 65h.4M45.5 93.6h-.4M45.5 86.4h-.4M45.8 93.2v-.4M45.8 93.9v.4M45.8 86.1v-.4M45.8 86.8v.3M46.2 93.6h.4M46.2 86.4h.4"/>
<path d="M52.6 93.6h-.3M52.6 86.4h-.3M53 93.2v-.4M53 93.9v.4M53 86.1v-.4M53 86.8v.3M53.3 93.6h.4M53.3 86.4h.4M59.2 80.3h.1M59.8 93.6h-.4M59.8 86.4h-.4M59.9 81v.1"/>
<path d="M60.1 93.2v-.4M60.1 93.9v.4M60.1 86.1v-.4M60.1 86.8v.3M60.5 93.6h.3M60.5 86.4h.3M60.6 80.3h.1M66.8 80.3h-.1M66.9 93.6h-.3M66.9 86.4h-.3M67.3 93.2v-.4M67.3 93.9v.4"/>
<path d="M67.3 86.1v-.4M67.3 86.8v.3M67.5 81v.1M67.6 93.6h.4M67.6 86.4h.4M68.2 80.3h.1M74.1 93.6h-.4M74.1 86.4h-.4M74.4 93.2v-.4M74.4 93.9v.4M74.4 86.1v-.4M74.4 86.8v.3"/>
<path d="M74.8 93.6h.3M74.8 86.4h.3M81.2 93.6h-.4M81.2 86.4h-.4M81.6 93.2v-.4M81.6 93.9v.4M81.6 86.1v-.4M81.6 86.8v.3M81.9 93.6h.4M81.9 86.4h.4M88.3 93.6h-.3M88.3 86.4h-.3"/>
<path d="M88.7 93.2v-.4M88.7 93.9v.4M88.7 86.1v-.4M88.7 86.8v.3M89.1 93.6h.3M89.1 86.4h.3M94.9 80.3h.1M95.5 93.6h-.4M95.5 86.4h-.4M95.6 81v.1M95.8 93.2v-.4M95.8 93.9v.4"/>
<path d="M95.8 86.1v-.4M95.8 86.8v.3M96.2 93.6h.4M96.2 86.4h.4M96.3 80.3h.1M102.5 80.3h.1M102.6 93.6h-.3M102.6 86.4h-.3M103 93.2v-.4M103 93.9v.4M103 86.1v-.4M103 86.8v.3"/>
<path d="M103.2 81v.1M103.3 93.6h.4M103.3 86.4h.4M103.9 80.3h.1M109.8 93.6h-.4M109.8 86.4h-.4M110.1 93.2v-.4M110.1 93.9v.4M110.1 86.1v-.4M110.1 86.8v.3M110.5 93.6h.3M110.5 86.4h.3"/>
<path d="M116.9 93.6h-.3M116.9 86.4h-.3M117.3 93.2v-.4M117.3 93.9v.4M117.3 86.1v-.4M117.3 86.8v.3M117.6 93.6h.4M117.6 86.4h.4M45.5 100.7h-.4M45.8 100.3v-.3M45.8 101.1v.3M46.2 100.7h.4"/>
<path d="M52.6 100.7h-.3M53 100.3v-.3M53 101.1v.3M53.3 100.7h.4M59.8 100.7h-.4M60.1 100.3v-.3M60.1 101.1v.3M60.5 100.7h.3M66.9 100.7h-.3M67.3 100.3v-.3M67.3 101.1v.3M67.6 100.7h.4"/>
<path d="M74.1 100.7h-.4M74.4 100.3v-.3M74.4 101.1v.3M74.8 100.7h.3M81.2 100.7h-.4M81.6 100.3v-.3M81.6 101.1v.3M81.9 100.7h.4M88.3 100.7h-.3M88.7 100.3v-.3M88.7 101.1v.3M89.1 100.7h.3"/>
<path d="M95.5 100.7h-.4M95.8 100.3v-.3M95.8 101.1v.3M96.2 100.7h.4M102.6 100.7h-.3M103 100.3v-.3M103 101.1v.3M103.3 100.7h.4M109.8 100.7h-.4M110.1 100.3v-.3M110.1 101.1v.3M110.5 100.7h.3"/>
<path d="M116.9 100.7h-.3M117.3 100.3v-.3M117.3 101.1v.3M117.6 100.7h.4"/>
</g>
<text font-size="6.9" x="179.1" y="153">Swan Robotics</text>
<text font-size="6.7" x="161" y="196.3">A4</text>
<g font-size="4.8">
<text x="22.3" y="9.2">1</text>
<text x="72.2" y="9.2">2</text>
<text x="122.2" y="9.2">3</text>
<text x="172.2" y="9.2">4</text>
<text x="222.2" y="9.2">5</text>
<text x="272.2" y="9.2">6</text>
<text x="5.8" y="28.4">A</text>
<text x="287.9" y="28.7">A</text>
<text x="5.8" y="78.4">B</text>
<text x="287.9" y="78.7">B</text>
<text x="5.7" y="128.4">C</text>
<text x="287.8" y="128.7">C</text>
<text x="5.7" y="178.4">D</text>
<text x="287.8" y="178.7">D</text>
<text x="225.7" y="195">CNCPart9</text>
<text x="277.9" y="195">A</text>
<text x="22.2" y="204.1">1</text>
<text x="72.1" y="204.1">2</text>
<text x="122.1" y="204.1">3</text>
<text x="172.1" y="204.1">4</text>
<text x="222.1" y="204.1">5</text>
<text x="272.1" y="204.1">6</text>
</g>
<g font-size="4.7">
<text x="131.9" y="27.3">20 x</text>
<text x="148.4" y="27.3">5.50 THRU ALL</text>
<text x="151.3" y="33">10.40 X 90°</text>
<text x="138.1" y="60.7">104 x</text>
<text x="157.3" y="60.7">5.00 THRU ALL</text>
<text x="139.5" y="66.3">M6x1.0 - 6H THRU ALL</text>
<text x="159.4" y="115.9" transform="rotate(-90 159.4 115.9)">50.00</text>
<text x="94.7" y="122.8">50.00</text>
<text x="148.6" y="122.1" transform="rotate(-90 148.6 122.1)">50.00</text>
<text x="100.5" y="132.6">50.00</text>
</g>
<g font-size="3.4">
<text x="226.1" y="165.9">H. Noorizade</text>
<text x="176.9" y="168.1">GENERAL ARRANGEMENT</text>
<text x="179.1" y="174.1">Company Confidential</text>
<text x="226.4" y="174.1">A. Montazeri</text>
<text x="160.5" y="183.1">1:7</text>
<text x="262.6" y="195">1 of 1</text>
</g>
<g font-size="2.8">
<text x="133.9" y="146.3">Material:</text>
<text x="175.8" y="145.8">Legal Owner:</text>
<text x="134.2" y="155">Finish:</text>
<text x="134.2" y="163.7">General Tolerance:</text>
<text x="175.7" y="163.4">Document Type:</text>
<text x="252.6" y="165.9">October 9, 2023 13:08:03</text>
<text x="133.9" y="179.4">Approx Weight:</text>
<text x="154.7" y="179.4">Drawing Scale:</text>
<text x="175.8" y="178.7">This drawing and any information or</text>
<text x="225.6" y="179.1">Part Number:</text>
<text x="175.8" y="181.5">descriptive material set out on it are</text>
<text x="175.8" y="184.3">the confidential and copyright property</text>
<text x="175.8" y="187.1">of SWAN ROBOTICS. © and MUST</text>
<text x="175.8" y="190">NOT BE DISCLOSED, COPIED,</text>
<text x="225.6" y="187.9">Drawing Number:</text>
<text x="261.2" y="187.9">Sheet:</text>
<text x="275.4" y="187.9">Revision:</text>
<text x="175.8" y="192.8">LOANED in whole or part or used for</text>
<text x="175.8" y="195.6">any purpose without the written</text>
<text x="175.8" y="198.4">permission of SWAN ROBOTICS.</text>
</g>
<g font-size="2.5">
<text x="225.3" y="146">Description:</text>
<text x="175.8" y="156.8">Company Name, Address and Tel. No</text>
<text x="175.8" y="159.3">e-mail address</text>
<text x="226.1" y="161.5">Drawn by:</text>
<text x="253.7" y="161.5">Drawn Date:</text>
<text x="133.9" y="167.2">Unless Otherwise Stated:</text>
<text x="133.9" y="169.7">Linear Tol.:</text>
<text x="133.9" y="172.2">Surface Finish: 0.8µm</text>
<text x="148.6" y="169.7">0.2, Angular Tol.: 0</text>
<text x="170.6" y="169.7">15'</text>
<text x="225.4" y="170.2">Checked/Approved by:</text>
<text x="253.8" y="170.2">Checked/Approved Date:</text>
<text x="133.9" y="174.6">All Dimensions: mm</text>
<text x="133.4" y="187.4">Projection Method:</text>
<text x="134.7" y="190.2">FIRST ANGLE</text>
<text x="155.1" y="187.4">Sheet Size:</text>
</g>
</svg>
